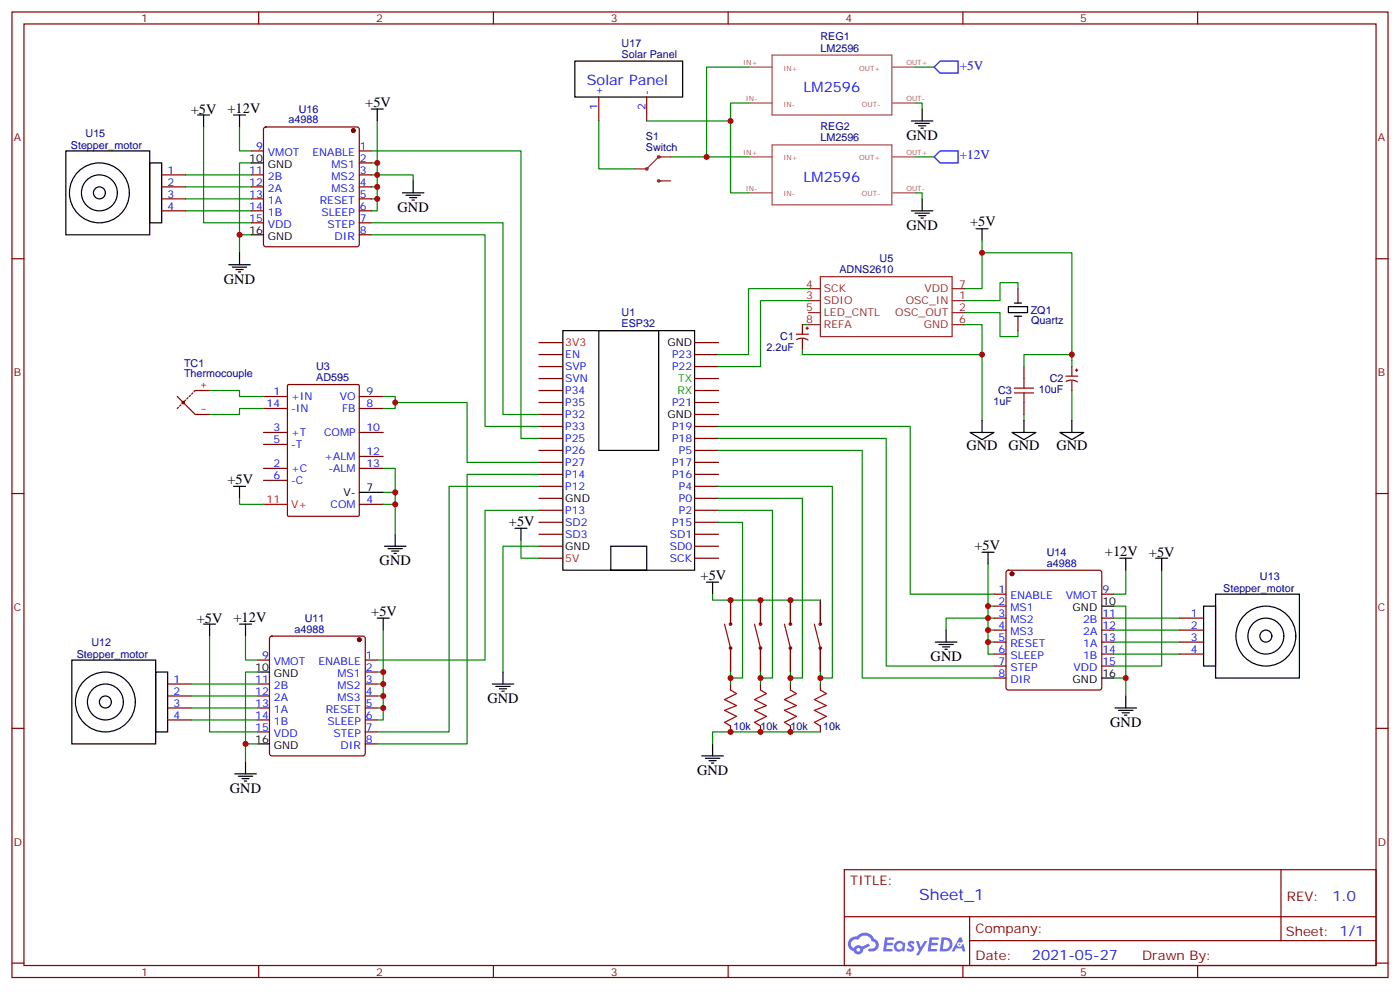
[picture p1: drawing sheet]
<svg xmlns="http://www.w3.org/2000/svg" width="412mm" height="292mm" viewBox="0 0 412 292" stroke-linecap="round" stroke-linejoin="round" font-family="sans-serif">
<g fill="none" stroke="#870000" stroke-width=".35">
<path d="M3.5 3.5h405.4v284.4h-405.4zM7.1 7.1h398.2v277.2h-398.2zM76.2 3.5v3.6M145.3 3.5v3.6M214.5 3.5v3.6M283.6 3.5v3.6M352.8 3.5v3.6M3.5 76.2h3.6M405.3 76.2h3.6M3.5 145.3h3.6M405.3 145.3h3.6M3.5 214.5h3.6"/>
<path d="M405.3 214.5h3.6M248.7 256.1h156.6v28.2h-156.6zM377.3 256.1v20.9M248.7 270h156.5M285.6 277h119.6M285.6 270v14.1M3.5 283.6h3.6M76.2 284.3v3.6M145.3 284.3v3.6M214.5 284.3v3.6M283.6 284.3v3.6M352.8 284.3v3.6"/>
<path d="M405.3 283.6h3.6"/>
</g>
<g fill="#5487ff">
<path d="M267.7 277.3a1.22 1.22 0 0 1 1.7 .3l-.4 .5a.47 .47 0 0 0-.3-.4 .47 .47 0 0 0-.5 .2l.1 .3a1.14 1.14 0 0 1 .8 1.7 1.14 1.14 0 0 1-1.9 0l-.2-.2 .5-.5 .7 .4a.29 .29 0 0 0 .3-.3 .29 .29 0 0 0-.2-.3 1.04 1.04 0 0 1-.6-1.7z"/>
<path d="M260.7 276h2.4l.3 .2-.2 .5-1.8 .1-.1 .8h1.5l.3 .4-.3 .4h-1.6l-.2 1.1h1.7l.2 .3-.2 .3-2.6 .1z"/>
<path d="M273.8 276h2.4l.3 .2-.1 .5-1.8 .1-.2 .8h1.6l.3 .4-.4 .4h-1.6l-.1 1.1h1.7l.2 .3-.2 .3-2.6 .1z"/>
<path d="M282.6 276.1h.7l.3 1.2-.6 .3a.69 .69 0 0 0-1 .3 .69 .69 0 0 0 .4 1 .69 .69 0 0 0 .9-.7l.5-.2 .6 2.2h-.8l-.2-.9h-1.8l-.5 .9h-.8z"/>
<path d="M269.8 277.1h.8l.6 1.8 1.1-1.8h.9l-2.6 4.2h-.8l.9-1.5z"/>
<path d="M277.4 276.1l-.6 4.1h1.3a2.11 2.11 0 0 0 2.5-2.1 2.11 2.11 0 0 0-2.5-2zM278.1 276.8a1.39 1.39 0 0 1 1.7 1.4 1.39 1.39 0 0 1-1.8 1.3h-.3z"/>
<path d="M263.7 277.7a1.54 1.54 0 0 0-.1 2.1 1.54 1.54 0 0 0 2.2 .2l.6 .2 .3-2.3-.2-.2-.4-.1a1.49 1.49 0 0 0-2.4 .1zM264 278.7a.94 .94 0 0 1 1.8 0 .94 .94 0 0 1-1.8 0z"/>
<path d="M250.4 276.4a2.18 2.18 0 0 0 1.1 3.7 1.44 1.44 0 0 0 1.6 1 1.44 1.44 0 0 0 1.2-1.5l2-1-.5-.8-1.9 1a1.47 1.47 0 0 0-2.4 .4 1.39 1.39 0 0 1-.7-1.9 1.39 1.39 0 0 1 2-.5 2.12 2.12 0 0 1 2.2-1.3 2.12 2.12 0 0 1 1.9 1.7 1.14 1.14 0 0 1 1.1 1.4 1.14 1.14 0 0 1-1.7 .8 .43 .43 0 0 0-.5 .3 .43 .43 0 0 0 .4 .5 1.98 1.98 0 0 0 2.5-1.2 1.98 1.98 0 0 0-1.2-2.5 3.1 3.1 0 0 0-5.3-.7l-.9 .1zM252.3 279.7a.55 .55 0 0 1 1.1 0 .55 .55 0 0 1-1.1 0z"/>
<circle cx="282.6" cy="278.1" r=".26"/>
</g>
<g fill="none" stroke="#000" stroke-width=".35">
<path d="M169.3 18h31.8v10.6h-31.8zM58.2 33.9h3.5M60 33.9v3.5M68.8 33.9h3.5M70.6 33.9v3.5M109.4 32.1h3.5M111.1 32.1v3.5M268.5 35.6h6.3M269.5 36.3h4.3M270.6 37h2.1M271.3 37.7h.7M271.6 32.1v3.5"/>
<path d="M19.4 44.5h24.7v24.6h-24.7zM44.1 48h3.5v17.6h-3.5zM74.1 48h3.5M118.5 56.8h6.4M119.6 57.5h4.2M120.6 58.2h2.2M121.4 58.9h.7M121.7 53.3v3.5M271.6 58.6v3.5M67.4 78h6.3M68.4 78.7h4.3M69.5 79.4h2.1"/>
<path d="M70.6 74.4v3.6M74.1 69.1h3.5M268.5 62.1h6.3M269.5 62.8h4.3M270.6 63.5h2.1M271.3 64.2h.7M287.5 67.4h3.5M289.3 67.4v3.5M70.2 80.1h.7M165.8 97.4h38.8v70.5h-38.8zM176.4 97.4h17.6v35.2h-17.6zM297 90.3h5.7v1.8h-5.7z"/>
<path d="M298.8 89.3h2.1M298.8 93.1h2.1M285.8 127.4h7l-3.5 2.1zM289.3 123.8v3.6M298.1 127.4h7.1l-3.6 2.1zM301.6 123.8v3.6M312.2 127.4h7.1l-3.6 2.1zM315.7 123.8v3.6M68.8 143.2h3.5M70.6 143.2v3.6M105.8 145h7.1M116.4 157.3v3.6"/>
<path d="M151.7 155.6h3.5M153.5 155.6v3.5M113.2 160.9h6.4M114.3 161.6h4.2M115.4 162.3h2.1M116.1 163h.7M179.9 160.9h10.6v7h-10.6zM208.1 171.4h3.6M209.9 171.4v3.6M289.3 162.6h3.5M291 162.6v3.6M324.6 178.5h3.5"/>
<path d="M329.8 164.4h3.6M331.6 164.4v3.5M340.4 164.4h3.6M342.2 164.4v3.5M354.5 178.5h3.6v17.6h-3.6zM358.1 175h24.7v24.7h-24.7zM21.2 194.4h24.7v24.7h-24.7zM45.9 197.9h3.5v17.6h-3.5zM60 183.8h3.5M61.7 183.8v3.5M70.6 183.8h3.5M72.3 183.8v3.5"/>
<path d="M75.8 197.9h3.6M111.1 182h3.6M112.9 182v3.6M148.2 197.9v3.5M275.5 189.1h6.4M276.6 189.8h4.2M277.6 190.5h2.2M278.3 191.2h.7M278.7 185.6v3.5M324.6 199.7h3.5M75.8 219.1h3.6M145 201.4h6.3"/>
<path d="M146 202.1h4.3M147.1 202.8h2.1M147.8 203.6h.7M209.9 219.1v3.5M328.4 208.5h6.4M329.5 209.2h4.2M330.6 209.9h2.1M331.3 210.6h.7M331.6 205v3.5M69.1 227.9h6.4M70.2 228.6h4.2M71.3 229.3h2.1"/>
<path d="M72 230h.7M72.3 224.4v3.5M206.7 222.6h6.4M207.8 223.3h4.2M208.8 224h2.2M209.5 224.7h.8"/>
<circle cx="29.3" cy="56.8" r="8.8"/>
<circle cx="29.3" cy="56.8" r="1.76"/>
<circle cx="29.3" cy="56.8" r="5.3"/>
<circle cx="372.9" cy="187.3" r="8.8"/>
<circle cx="372.9" cy="187.3" r="1.76"/>
<circle cx="372.9" cy="187.3" r="5.3"/>
<circle cx="31" cy="206.7" r="8.8"/>
<circle cx="31" cy="206.7" r="1.76"/>
<circle cx="31" cy="206.7" r="5.3"/>
</g>
<g fill="none" stroke="#870000" stroke-width=".35">
<path d="M77.8 37.6l.5-.2h26.8l.5 .2 .2 .5v33.9l-.2 .5-.5 .2h-26.8l-.5-.3-.2-.4v-33.9zM176.4 28.6v7M190.5 28.6v7M47.6 51.5h7.1M47.6 55h7.1M47.6 58.6h7.1M74.1 51.5h3.5M74.1 55h3.5M74.1 58.6h3.5M74.1 44.5h3.5M105.8 51.5h3.6M105.8 55h3.6"/>
<path d="M105.8 58.6h3.6M105.8 44.5h3.6M105.8 48h3.6M47.6 62.1h7.1M74.1 62.1h3.5M74.1 65.6h3.5M105.8 62.1h3.6M105.8 65.6h3.6M105.8 69.1h3.6M299.9 85v4.3M299.9 93.1v4.3M77.6 116.8h7.1"/>
<path d="M84.7 113.4l.3-.2h20.5l.3 .2v38.3l-.2 .3h-20.6l-.3-.1zM105.8 116.8h7.1M158.7 100.9h7.1M158.7 104.4h7.1M158.7 108h7.1M158.7 111.5h7.1M158.7 115h7.1M158.7 118.5h7.1M204.6 100.9h7.1M204.6 104.4h7.1M204.6 108h7.1M204.6 111.5h7.1"/>
<path d="M204.6 115h7.1M204.6 118.5h7.1M301.6 108v3.5M301.6 118.5v3.6M77.6 137.9h7.1M77.6 127.4h7.1M77.6 130.9h7.1M77.6 120.3h7.1M105.8 137.9h7.1M105.8 127.4h7.1M105.8 120.3h7.1M105.8 134.4h7.1"/>
<path d="M158.7 122.1h7.1M158.7 125.6h7.1M158.7 129.1h7.1M158.7 132.6h7.1M158.7 136.2h7.1M158.7 139.7h7.1M204.6 122.1h7.1M204.6 125.6h7.1M204.6 129.1h7.1M204.6 132.6h7.1M204.6 136.2h7.1M204.6 139.7h7.1"/>
<path d="M77.6 141.5h7.1M105.8 148.5h7.1M158.7 143.2h7.1M158.7 146.8h7.1M158.7 150.3h7.1M158.7 153.8h7.1M158.7 157.3h7.1M204.6 143.2h7.1M204.6 146.8h7.1M204.6 150.3h7.1M204.6 153.8h7.1M204.6 157.3h7.1"/>
<path d="M158.7 160.9h7.1M158.7 164.4h7.1M204.6 160.9h7.1M204.6 164.4h7.1M215.2 176.7v7.1M224 176.7v7.1M232.8 176.7v7.1M241.7 176.7v7.1M292.8 175h3.5M292.8 178.5h3.5M296.6 168.1l.4-.2h26.8l.5 .2 .3 .5v33.9l-.3 .5-.5 .2h-26.8l-.5-.2-.2-.5v-33.9zM324.6 175h3.5"/>
<path d="M75.8 194.4h3.6M79.6 187.5l.5-.2h26.8l.5 .2 .2 .5v33.9l-.2 .5-.5 .2h-26.8l-.5-.2-.2-.5v-33.9zM107.6 194.4h3.5M107.6 197.9h3.5M215.2 190.9v7M224 190.9v7M232.8 190.9v7M241.7 190.9v7M292.8 182h3.5M292.8 185.6h3.5M292.8 189.1h3.5M292.8 192.6h3.5"/>
<path d="M292.8 196.1h3.5M292.8 199.7h3.5M324.6 182h3.5M324.6 185.6h3.5M324.6 189.1h3.5M324.6 192.6h3.5M324.6 196.1h3.5M347.5 182h7M347.5 185.6h7M347.5 189.1h7M347.5 192.6h7M49.4 205h7"/>
<path d="M49.4 208.5h7M49.4 212h7M49.4 201.4h7M75.8 205h3.6M75.8 208.5h3.6M75.8 212h3.6M75.8 215.5h3.6M75.8 201.4h3.6M107.6 205h3.5M107.6 208.5h3.5M107.6 212h3.5M107.6 215.5h3.5"/>
<path d="M107.6 219.1h3.5M107.6 201.4h3.5M215.2 201.4v1.8M215.2 213.8v1.7M224 201.4v1.8M224 213.8v1.7M232.8 201.4v1.8M232.8 213.8v1.7M241.7 201.4v1.8M241.7 213.8v1.7"/>
</g>
<path d="M77.6 148.5h7.1" fill="none" stroke="#f00" stroke-width=".35"/>
<circle cx="54" cy="118.5" r=".35" fill="#850000" stroke="#850000" stroke-width=".35"/>
<path d="M52.2 116.8l5.3 5.3h1.1M52.6 119.9l-.4 .4M53.3 119.2l-.4 .4M54 118.5l-.4 .4M54.7 117.8l-.4 .4M55.4 117.1l-.4 .4M56.1 116.4l-.4 .4M56.8 115.7l-.4 .4M61.7 115h-4.2l-.4 .4M57.9 122.1h3.8" fill="none" stroke="#850000" stroke-width=".35"/>
<g fill="none" stroke="#008700" stroke-width=".35">
<path d="M220.5 19.8h-12.4v26.4M269.9 19.8h5.3M60 37.4v28.2h14.1M70.6 37.4v7.1h3.5M111.1 35.6v12.4M176.4 35.6v14.1h10.6M215.2 35.6v21.2h5.3M220.5 30.3h-5.3v5.3h-24.7M269.9 30.3h1.7v1.8M54.7 51.5h19.4M54.7 58.6h19.4M54.7 55h19.4"/>
<path d="M74.1 48h-3.5v26.4M109.4 51.5h12.3v1.8M109.4 58.6h1.7v3.5h-1.7M109.4 48h1.7v7h-1.7M109.4 44.5h44.1v84.6h5.2M111.1 55v3.6M197.6 46.2h22.9M269.9 56.8h1.7v1.8M269.9 46.2h5.3M54.7 62.1h19.4M70.6 69.1h3.5M109.4 65.6h38.8v56.5h10.5"/>
<path d="M109.4 69.1h33.5v56.5h15.8M289.3 70.9v3.5M236.4 95.6h1.7M238.1 85h-17.6v19.4h-8.8M238.1 88.5h-14.1v19.5h-12.3M284 85h5.3v-10.6h26.4v33.6M284 92.1h10.6v7h5.3v-1.7M284 95.6h5.3v28.2M299.9 85v-1.7h-5.3v5.2h-10.6M61.7 115h8.9v1.8h7M112.9 116.8h3.5v3.5h-3.5M116.4 118.5h21.2v17.7h21.1"/>
<path d="M236.4 102.7v1.7h52.9M315.7 104.4h-14.1v3.6M315.7 115v8.8M77.6 120.3h-7v1.8h-8.9M112.9 137.9h3.5v19.4M158.7 139.7h-21.1v79.4h-26.5M211.7 132.6h42.3v67.1h38.8M211.7 129.1h49.4v67h31.7M211.7 125.6h56.4v49.4h24.7M301.6 122.1v1.7M70.6 146.8v1.7h7M112.9 145h3.5"/>
<path d="M112.9 148.5h3.5M153.5 159.1v5.3h5.2M158.7 150.3h-15.8v44.1h-31.8M158.7 143.2h-26.4v72.3h-21.2M211.7 153.8h7v45.9h-3.5M211.7 150.3h15.8v49.4h-3.5M211.7 146.8h24.7v52.9h-3.6M211.7 143.2h33.5v56.5h-3.5M158.7 160.9h-10.5v37M209.9 175v1.7h31.8M291 166.2v12.3M292.8 178.5h-1.8v7.1h1.8"/>
<path d="M328.1 178.5h3.5v26.5M331.6 167.9v7.1h-3.5M342.2 167.9v28.2h-14.1M61.7 187.3v28.2h14.1M72.3 187.3v7.1h3.5M75.8 197.9h-3.5v26.5M111.1 197.9h1.8v7.1h-1.8M112.9 185.6v12.3M215.2 197.9v3.5M224 197.9v3.5M232.8 197.9v3.5M241.7 197.9v3.5"/>
<path d="M291 185.6v3.5M292.8 182h-14.1v3.6M292.8 189.1h-1.8v3.5h1.8M328.1 182h19.4M328.1 199.7h3.5M328.1 192.6h19.4M328.1 189.1h19.4M328.1 185.6h19.4M56.4 201.4h19.4M56.4 205h19.4M56.4 208.5h19.4M56.4 212h19.4"/>
<path d="M72.3 219.1h3.5M111.1 208.5h1.8v3.5h-1.8M111.1 201.4h1.8M112.9 205v3.5M241.7 215.5h-31.8v3.6"/>
</g>
<g fill="none" stroke="#a10000" stroke-width=".35">
<path d="M298.8 115.7h5.6M298.8 114.3h5.6M301.6 111.5v2.8M301.6 115.7v2.8M215.2 176.7v7.1M224 176.7v7.1M232.8 176.7v7.1M241.7 176.7v7.1M213.4 183.8l1.8 7.1v7M222.2 183.8l1.8 7.1v7M231.1 183.8l1.7 7.1v7M239.9 183.8l1.8 7.1v7"/>
<path d="M215.2 203.2l1.8 1.1-3.6 1.7 3.6 1.8-3.6 1.4 3.6 1.8-3.6 1.7 1.8 1.1M224 203.2l1.8 1.1-3.6 1.7 3.6 1.8-3.6 1.4 3.6 1.8-3.6 1.7 1.8 1.1M232.8 203.2l1.8 1.1-3.5 1.7 3.5 1.8-3.5 1.4 3.5 1.8-3.5 1.7 1.7 1.1M241.7 203.2l1.7 1.1-3.5 1.7 3.5 1.8-3.5 1.4 3.5 1.8-3.5 1.7 1.8 1.1"/>
<circle cx="215.2" cy="190.9" r=".35"/>
<circle cx="215.2" cy="183.8" r=".35"/>
<circle cx="224" cy="183.8" r=".35"/>
<circle cx="224" cy="190.9" r=".35"/>
<circle cx="232.8" cy="190.9" r=".35"/>
<circle cx="232.8" cy="183.8" r=".35"/>
<circle cx="241.7" cy="183.8" r=".35"/>
<circle cx="241.7" cy="190.9" r=".35"/>
</g>
<path d="M234.6 98.4h3.5M234.6 100l1.7-.4 1.7 .5M236.4 95.6v2.8M236.4 99.8v2.9M237.4 96.7h.7M237.8 96.3v.7M314 110.8h3.5M314 112.3l1.7-.4 1.7 .6M315.7 108v2.8M315.7 112.2v2.8M316.8 109h.7M317.1 108.7v.7" fill="none" stroke="#900" stroke-width=".35"/>
<g fill="none" stroke="#8c2424" stroke-width=".35">
<path d="M194 53.3h3.6M197.6 46.2h-3.6l-3.5 3.5h-3.5M238.1 85h3.6M238.1 95.6h3.6M238.1 92.1h3.6M238.1 88.5h3.6M241.7 81.5h38.8v17.6h-38.8zM280.5 85h3.5M280.5 95.6h3.5M280.5 92.1h3.5M280.5 88.5h3.5"/>
<circle cx="190.5" cy="49.7" r=".35"/>
<circle cx="194" cy="46.2" r=".35"/>
<circle cx="194" cy="53.3" r=".35"/>
</g>
<g fill="#870000" stroke="#870000" stroke-width=".35">
<circle cx="105.8" cy="188.4" r=".53"/>
<circle cx="298.1" cy="169" r=".53"/>
<circle cx="104.1" cy="38.5" r=".53"/>
</g>
<path d="M220.5 19.8h6.9M227.4 16.2h35.3v17.7h-35.3zM262.9 19.8h7M220.5 30.3h6.9M262.9 30.3h7M220.5 46.2h6.9M220.5 56.8h6.9M227.4 42.7h35.3v17.6h-35.3zM262.9 46.2h7M262.9 56.8h7" fill="none" stroke="#a64a4a" stroke-width=".35"/>
<path d="M275.2 19.8l1.7-1.8h5.3v3.5h-5.3zM275.2 46.2l1.7-1.7h5.3v3.5h-5.3z" fill="none" stroke="#00f" stroke-width=".35"/>
<g fill="#c00">
<circle cx="116.4" cy="145" r=".88"/>
<circle cx="116.4" cy="148.5" r=".88"/>
<circle cx="289.3" cy="104.4" r=".88"/>
<circle cx="315.7" cy="104.4" r=".88"/>
<circle cx="289.3" cy="74.4" r=".88"/>
<circle cx="215.2" cy="199.7" r=".88"/>
<circle cx="224" cy="199.7" r=".88"/>
<circle cx="232.8" cy="199.7" r=".88"/>
<circle cx="241.7" cy="199.7" r=".88"/>
<circle cx="215.2" cy="176.7" r=".88"/>
<circle cx="224" cy="176.7" r=".88"/>
<circle cx="232.8" cy="176.7" r=".88"/>
<circle cx="215.2" cy="215.5" r=".88"/>
<circle cx="224" cy="215.5" r=".88"/>
<circle cx="232.8" cy="215.5" r=".88"/>
<circle cx="72.3" cy="219.1" r=".88"/>
<circle cx="112.9" cy="201.4" r=".88"/>
<circle cx="112.9" cy="208.5" r=".88"/>
<circle cx="291" cy="182" r=".88"/>
<circle cx="331.6" cy="199.7" r=".88"/>
<circle cx="111.1" cy="51.5" r=".88"/>
<circle cx="70.6" cy="69.1" r=".88"/>
<circle cx="215.2" cy="35.6" r=".88"/>
<circle cx="208.1" cy="46.2" r=".88"/>
<circle cx="112.9" cy="205" r=".88"/>
<circle cx="112.9" cy="197.9" r=".88"/>
<circle cx="111.1" cy="48" r=".88"/>
<circle cx="111.1" cy="58.6" r=".88"/>
<circle cx="111.1" cy="55" r=".88"/>
<circle cx="291" cy="178.5" r=".88"/>
<circle cx="291" cy="189.1" r=".88"/>
<circle cx="291" cy="185.6" r=".88"/>
<circle cx="116.4" cy="118.5" r=".88"/>
</g>
<text font-size="4.6" fill="#00f" x="270.8" y="265.1">Sheet_1</text>
<g font-size="4.2" fill="#00f">
<text x="172.9" y="25">Solar Panel</text>
<text x="236.7" y="27.2">LM2596</text>
<text x="236.7" y="53.6">LM2596</text>
<text x="392.5" y="265.4">1.0</text>
<text x="304" y="282.7">2021-05-27</text>
</g>
<g font-size="4.2">
<text x="56.2" y="33.5">+5V</text>
<text x="67" y="33.2">+12V</text>
<text x="107.6" y="31.4">+5V</text>
<text x="267.1" y="41.3">GND</text>
<text x="117.1" y="62.4">GND</text>
<text x="267.1" y="67.7">GND</text>
<text x="285.8" y="66.7">+5V</text>
<text x="66" y="83.6">GND</text>
<text x="284.7" y="132.6">GND</text>
<text x="297.1" y="132.6">GND</text>
<text x="311.2" y="132.6">GND</text>
<text x="67" y="142.5">+5V</text>
<text x="149.9" y="154.9">+5V</text>
<text x="287" y="161.9">+5V</text>
<text x="111.8" y="166.5">GND</text>
<text x="325.5" y="163.7">+12V</text>
<text x="338.4" y="164">+5V</text>
<text x="206.4" y="170.7">+5V</text>
<text x="58" y="183.4">+5V</text>
<text x="68.8" y="183.1">+12V</text>
<text x="109.4" y="181.3">+5V</text>
<text x="274.1" y="194.7">GND</text>
<text x="143.6" y="207.1">GND</text>
<text x="327.1" y="214.1">GND</text>
<text x="67.7" y="233.5">GND</text>
<text x="205.3" y="228.2">GND</text>
</g>
<g font-size="3.9" fill="#00f">
<text x="282.8" y="20.5">+5V</text>
<text x="282.8" y="47">+12V</text>
</g>
<g font-size="3.9" fill="#800">
<text x="250.5" y="260.7">TITLE:</text>
<text x="379.1" y="265.4">REV:</text>
<text x="287.4" y="274.9">Company:</text>
<text x="378.7" y="275.5">Sheet: 1/1</text>
<text x="287.4" y="282.6">Date:</text>
<text x="336.4" y="282.7">Drawn By:</text>
</g>
<g font-size="3.2" fill="#800">
<text x="41.6" y="6.5">1</text>
<text x="110.8" y="6.5">2</text>
<text x="179.9" y="6.5">3</text>
<text x="249.1" y="6.5">4</text>
<text x="318.2" y="6.5">5</text>
<text x="4.1" y="41.6">A</text>
<text x="405.9" y="41.6">A</text>
<text x="4.1" y="110.8">B</text>
<text x="405.9" y="110.8">B</text>
<text x="4.1" y="179.9">C</text>
<text x="405.9" y="179.9">C</text>
<text x="4.1" y="249.1">D</text>
<text x="405.9" y="249.1">D</text>
<text x="41.6" y="287.3">1</text>
<text x="110.8" y="287.3">2</text>
<text x="179.9" y="287.3">3</text>
<text x="249.1" y="287.3">4</text>
<text x="318.2" y="287.3">5</text>
</g>
<g font-size="3.2" fill="#000080">
<text x="241.7" y="11.9">REG1</text>
<text x="183.1" y="16.9">Solar Panel</text>
<text x="183.1" y="13.7">U17</text>
<text x="241.7" y="15.2">LM2596</text>
<text x="88" y="33.2">U16</text>
<text x="25.2" y="40.3">U15</text>
<text x="85" y="36.3">a4988</text>
<text x="190.2" y="41.2">S1</text>
<text x="241.7" y="41.6">LM2596</text>
<text x="241.7" y="38.3">REG2</text>
<text x="20.9" y="43.8">Stepper_motor</text>
<text x="190.2" y="44.5">Switch</text>
<text x="259.1" y="77.2">U5</text>
<text x="247.3" y="80.4">ADNS2610</text>
<text x="183.1" y="93">U1</text>
<text x="303.6" y="92.3">ZQ1</text>
<text x="303.7" y="95.6">Quartz</text>
<text x="183.1" y="96.3">ESP32</text>
<text x="229.8" y="100.3">C1</text>
<text x="54.2" y="108">TC1</text>
<text x="225.8" y="103.5">2.2uF</text>
<text x="54.2" y="111.1">Thermocouple</text>
<text x="93.1" y="112.2">AD595</text>
<text x="93.1" y="109">U3</text>
<text x="309.2" y="112.6">C2</text>
<text x="292.6" y="119.3">1uF</text>
<text x="294" y="116.2">C3</text>
<text x="306" y="115.8">10uF</text>
<text x="308.3" y="166.9">a4988</text>
<text x="308.3" y="163.7">U14</text>
<text x="371.1" y="170.8">U13</text>
<text x="360.3" y="174.3">Stepper_motor</text>
<text x="89.8" y="183.1">U11</text>
<text x="27" y="190.2">U12</text>
<text x="86.8" y="186.3">a4988</text>
<text x="22.6" y="193.7">Stepper_motor</text>
<text x="216.1" y="215">10k</text>
<text x="224" y="215">10k</text>
<text x="232.9" y="215">10k</text>
<text x="242.5" y="215">10k</text>
</g>
<g font-size="3.2" fill="#00f">
<text x="177.4" y="27.9" transform="rotate(-90 177.4 27.9)">+</text>
<text x="191.6" y="27.9" transform="rotate(-90 191.6 27.9)">-</text>
<text x="176" y="32.4" transform="rotate(-90 176 32.4)">1</text>
<text x="190.1" y="32.4" transform="rotate(-90 190.1 32.4)">2</text>
<text x="75.4" y="44.1">9</text>
<text x="78.9" y="45.9">VMOT</text>
<text x="92" y="45.9">ENABLE</text>
<text x="106" y="44.1">1</text>
<text x="106" y="47.6">2</text>
<text x="49.4" y="51.2">1</text>
<text x="73.4" y="51.2">11</text>
<text x="78.9" y="52.9">2B</text>
<text x="97.7" y="49.4">MS1</text>
<text x="97.7" y="52.9">MS2</text>
<text x="106" y="51.2">3</text>
<text x="49.4" y="54.7">2</text>
<text x="49.4" y="58.2">3</text>
<text x="73.4" y="58.2">13</text>
<text x="73.4" y="54.7">12</text>
<text x="78.9" y="60">1A</text>
<text x="78.9" y="56.4">2A</text>
<text x="94.2" y="60">RESET</text>
<text x="97.7" y="56.4">MS3</text>
<text x="106" y="54.7">4</text>
<text x="106" y="58.2">5</text>
<text x="49.4" y="61.7">4</text>
<text x="73.4" y="65.3">15</text>
<text x="73.4" y="61.7">14</text>
<text x="78.9" y="63.5">1B</text>
<text x="94.7" y="63.5">SLEEP</text>
<text x="106" y="61.7">6</text>
<text x="106" y="65.3">7</text>
<text x="78.9" y="67">VDD</text>
<text x="96.5" y="67">STEP</text>
<text x="98.5" y="70.6">DIR</text>
<text x="106" y="68.8">8</text>
<text x="166.5" y="105.5">EN</text>
<text x="198" y="105.5">P23</text>
<text x="166.5" y="109">SVP</text>
<text x="166.5" y="112.5">SVN</text>
<text x="198" y="109">P22</text>
<text x="78.5" y="119.9">14</text>
<text x="80.5" y="116.4">1</text>
<text x="85.7" y="117.8">+IN</text>
<text x="100.1" y="117.8">VO</text>
<text x="107.9" y="119.9">8</text>
<text x="107.9" y="116.4">9</text>
<text x="166.5" y="116.1">P34</text>
<text x="166.5" y="119.6">P35</text>
<text x="198" y="119.6">P21</text>
<text x="85.7" y="121.4">-IN</text>
<text x="100.8" y="121.4">FB</text>
<text x="166.5" y="123.1">P32</text>
<text x="80.5" y="127">3</text>
<text x="80.5" y="130.5">5</text>
<text x="85.7" y="128.4">+T</text>
<text x="85.7" y="131.9">-T</text>
<text x="95.5" y="128.4">COMP</text>
<text x="107.9" y="127">10</text>
<text x="166.5" y="126.6">P33</text>
<text x="166.5" y="130.2">P25</text>
<text x="198" y="130.2">P18</text>
<text x="198" y="126.6">P19</text>
<text x="80.5" y="137.6">2</text>
<text x="95.6" y="135.5">+ALM</text>
<text x="107.9" y="134.1">12</text>
<text x="107.9" y="137.6">13</text>
<text x="166.5" y="133.7">P26</text>
<text x="166.5" y="137.2">P27</text>
<text x="198" y="137.2">P17</text>
<text x="200" y="133.7">P5</text>
<text x="80.5" y="141.1">6</text>
<text x="85.7" y="139">+C</text>
<text x="85.7" y="142.5">-C</text>
<text x="96.7" y="139">-ALM</text>
<text x="166.5" y="140.8">P14</text>
<text x="198" y="140.8">P16</text>
<text x="97.4" y="149.6">COM</text>
<text x="107.9" y="148.2">4</text>
<text x="166.5" y="144.3">P12</text>
<text x="200" y="147.8">P0</text>
<text x="200" y="144.3">P4</text>
<text x="166.5" y="151.3">P13</text>
<text x="166.5" y="154.9">SD2</text>
<text x="198" y="154.9">P15</text>
<text x="200" y="151.3">P2</text>
<text x="166.5" y="158.4">SD3</text>
<text x="197.3" y="161.9">SD0</text>
<text x="197.3" y="158.4">SD1</text>
<text x="197.3" y="165.5">SCK</text>
<text x="294.1" y="174.6">1</text>
<text x="294.1" y="178.2">2</text>
<text x="297.6" y="176.4">ENABLE</text>
<text x="297.6" y="179.9">MS1</text>
<text x="314" y="176.4">VMOT</text>
<text x="324.7" y="174.6">9</text>
<text x="294.1" y="185.2">4</text>
<text x="294.1" y="181.7">3</text>
<text x="297.6" y="183.4">MS2</text>
<text x="319.1" y="183.4">2B</text>
<text x="324.7" y="185.2">12</text>
<text x="324.7" y="181.7">11</text>
<text x="350.8" y="181.7">1</text>
<text x="350.8" y="185.2">2</text>
<text x="294.1" y="188.7">5</text>
<text x="297.6" y="187">MS3</text>
<text x="297.6" y="190.5">RESET</text>
<text x="319.1" y="190.5">1A</text>
<text x="319.1" y="187">2A</text>
<text x="324.7" y="188.7">13</text>
<text x="350.8" y="188.7">3</text>
<text x="77.2" y="194">9</text>
<text x="80.7" y="195.8">VMOT</text>
<text x="93.8" y="195.8">ENABLE</text>
<text x="107.8" y="194">1</text>
<text x="107.8" y="197.6">2</text>
<text x="294.1" y="192.3">6</text>
<text x="294.1" y="195.8">7</text>
<text x="297.6" y="194">SLEEP</text>
<text x="297.6" y="197.6">STEP</text>
<text x="316.2" y="197.6">VDD</text>
<text x="319.1" y="194">1B</text>
<text x="324.7" y="195.8">15</text>
<text x="324.7" y="192.3">14</text>
<text x="350.8" y="192.3">4</text>
<text x="51.2" y="201.1">1</text>
<text x="75.2" y="201.1">11</text>
<text x="80.7" y="202.8">2B</text>
<text x="99.4" y="199.3">MS1</text>
<text x="99.4" y="202.8">MS2</text>
<text x="107.8" y="201.1">3</text>
<text x="294.1" y="199.3">8</text>
<text x="297.6" y="201.1">DIR</text>
<text x="51.2" y="204.6">2</text>
<text x="51.2" y="208.1">3</text>
<text x="75.2" y="208.1">13</text>
<text x="75.2" y="204.6">12</text>
<text x="80.7" y="209.9">1A</text>
<text x="80.7" y="206.4">2A</text>
<text x="95.9" y="209.9">RESET</text>
<text x="99.4" y="206.4">MS3</text>
<text x="107.8" y="204.6">4</text>
<text x="107.8" y="208.1">5</text>
<text x="51.2" y="211.7">4</text>
<text x="75.2" y="215.2">15</text>
<text x="75.2" y="211.7">14</text>
<text x="80.7" y="213.4">1B</text>
<text x="96.4" y="213.4">SLEEP</text>
<text x="107.8" y="211.7">6</text>
<text x="107.8" y="215.2">7</text>
<text x="80.7" y="217">VDD</text>
<text x="98.2" y="217">STEP</text>
<text x="100.3" y="220.5">DIR</text>
<text x="107.8" y="218.7">8</text>
</g>
<g font-size="3.2">
<text x="73.4" y="47.6">10</text>
<text x="78.9" y="49.4">GND</text>
<text x="73.4" y="68.8">16</text>
<text x="78.9" y="70.6">GND</text>
<text x="196.6" y="102">GND</text>
<text x="196.6" y="123.1">GND</text>
<text x="101.2" y="146">V-</text>
<text x="107.9" y="144.6">7</text>
<text x="166.5" y="147.8">GND</text>
<text x="166.5" y="161.9">GND</text>
<text x="316" y="179.9">GND</text>
<text x="324.7" y="178.2">10</text>
<text x="75.2" y="197.6">10</text>
<text x="80.7" y="199.3">GND</text>
<text x="316" y="201.1">GND</text>
<text x="324.7" y="199.3">16</text>
<text x="75.2" y="218.7">16</text>
<text x="80.7" y="220.5">GND</text>
</g>
<g font-size="3.2" fill="#8d2323">
<text x="237.5" y="84.7">4</text>
<text x="237.5" y="88.2">3</text>
<text x="242.7" y="86.1">SCK</text>
<text x="242.7" y="89.6">SDIO</text>
<text x="266.8" y="89.6">OSC_IN</text>
<text x="272.3" y="86.1">VDD</text>
<text x="282.6" y="84.7">7</text>
<text x="282.6" y="88.2">1</text>
<text x="237.5" y="91.7">5</text>
<text x="237.5" y="95.3">8</text>
<text x="242.7" y="93.1">LED_CNTL</text>
<text x="263.7" y="93.1">OSC_OUT</text>
<text x="282.6" y="95.3">6</text>
<text x="282.6" y="91.7">2</text>
<text x="242.7" y="96.7">REFA</text>
<text x="272.1" y="96.7">GND</text>
</g>
<g font-size="3.2" fill="#f00">
<text x="166.5" y="102">3V3</text>
<text x="78.5" y="148.2">11</text>
<text x="85.7" y="149.6">V+</text>
<text x="166.5" y="165.5">5V</text>
</g>
<g font-size="3.2" fill="#0c0">
<text x="199.8" y="112.5">TX</text>
<text x="199.5" y="116.1">RX</text>
</g>
<g font-size="3.2" fill="#840000">
<text x="59" y="114.3">+</text>
<text x="59" y="121.4">-</text>
</g>
<g font-size="2.1" fill="#a54b4b">
<text x="218.9" y="19.1">IN+</text>
<text x="230.8" y="20.8">IN+</text>
<text x="253.1" y="20.8">OUT+</text>
<text x="267" y="19.1">OUT+</text>
<text x="219.7" y="29.6">IN-</text>
<text x="267" y="29.6">OUT-</text>
<text x="230.8" y="31.4">IN-</text>
<text x="253.9" y="31.4">OUT-</text>
<text x="218.9" y="45.5">IN+</text>
<text x="230.8" y="47.3">IN+</text>
<text x="253.1" y="47.3">OUT+</text>
<text x="267" y="45.5">OUT+</text>
<text x="219.7" y="56.1">IN-</text>
<text x="230.8" y="57.8">IN-</text>
<text x="253.9" y="57.8">OUT-</text>
<text x="267" y="56.1">OUT-</text>
</g>
</svg>
